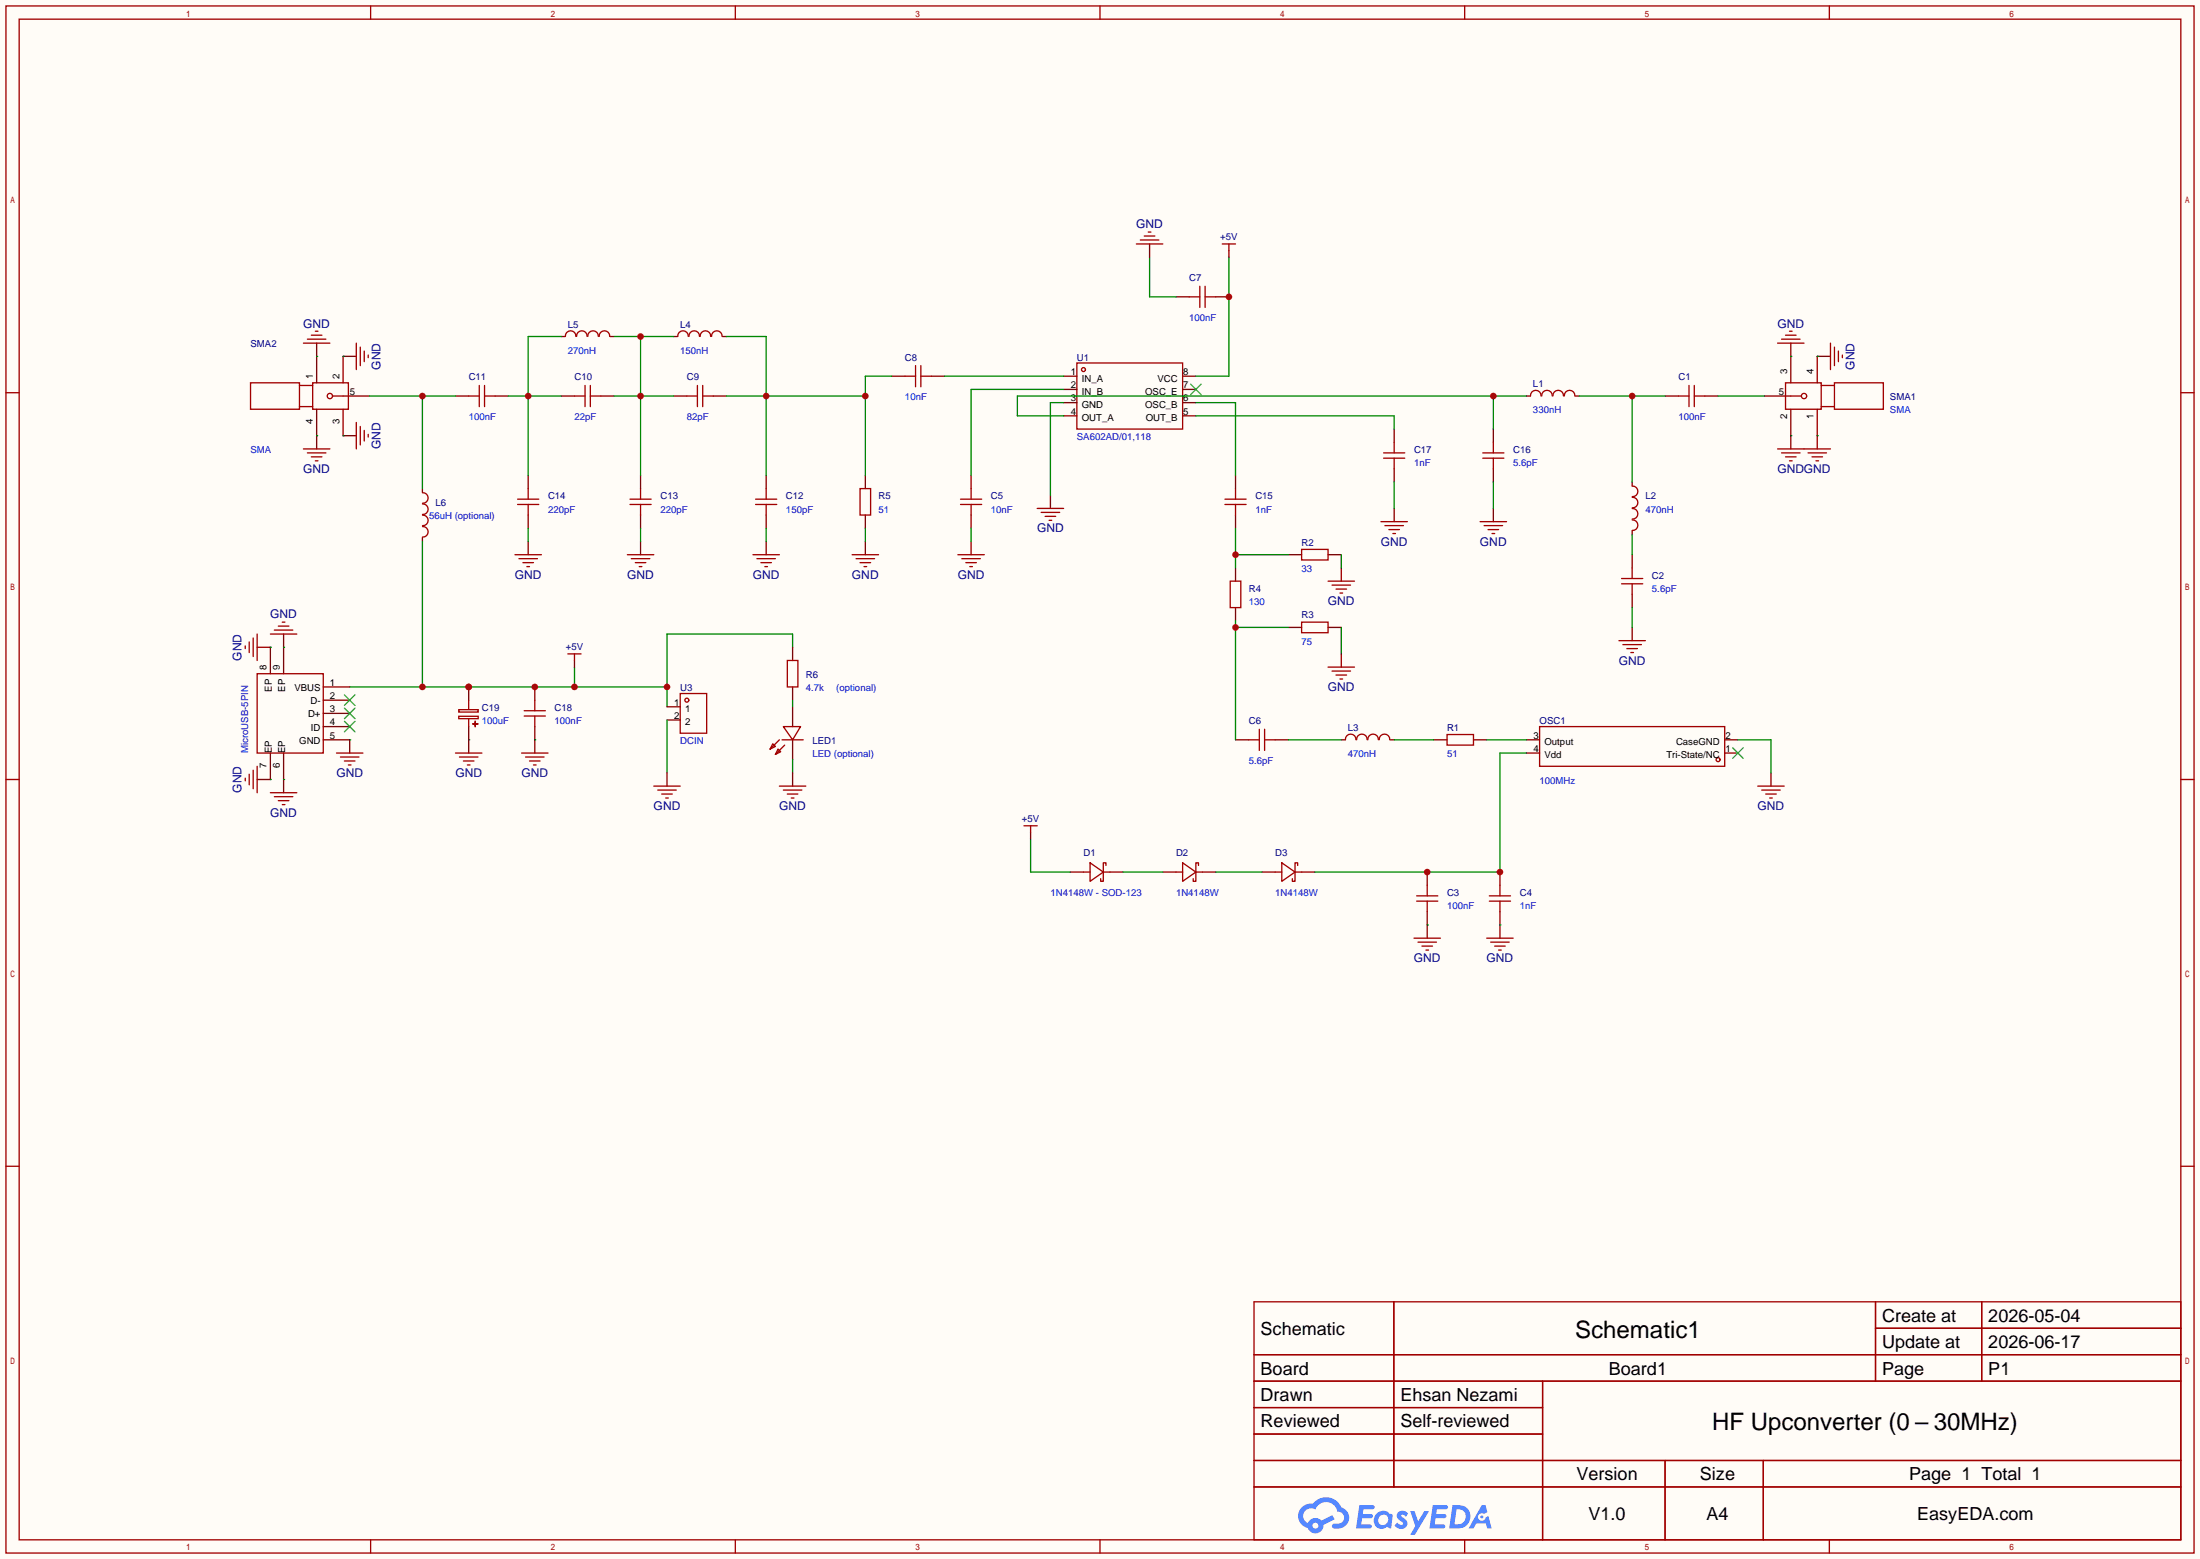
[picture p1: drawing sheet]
<svg xmlns="http://www.w3.org/2000/svg" width="423mm" height="299mm" viewBox="0 0 423 299" stroke-linecap="round" stroke-linejoin="round" font-family="sans-serif">
<path d="M0 0h422.7v299.5h-422.7z" fill="#fffcf7"/>
<g fill="none" stroke="#a10000" stroke-width=".25">
<path d="M1.1 1.1h420.4v297.2h-420.4zM3.7 3.7h415.3v292.1h-415.3zM71.2 1.1v2.6M141.3 1.1v2.6M211.3 1.1v2.6M281.4 1.1v2.6M351.5 1.1v2.6M1.1 75.4h2.6M419 75.4h2.5M1.1 149.7h2.6M419 149.7h2.5M1.1 224h2.6"/>
<path d="M419 224h2.5M240.9 250.1h178.1v45.7h-178.1zM267.8 250.1v35.5M360.3 250.1v15.2M360.3 255.1h58.7M380.7 250.1v15.2M240.9 260.2h178.1M240.9 265.3h178.1M240.9 270.4h55.5M240.9 275.5h55.5M296.4 265.3v30.5M71.2 295.8v2.5"/>
<path d="M141.3 295.8v2.5M211.3 295.8v2.5M240.9 280.5h178.1M240.9 285.6h178.1M281.4 295.8v2.5M319.9 280.5v15.3M338.8 280.5v15.3M351.5 295.8v2.5"/>
</g>
<g fill="#5487ff">
<path d="M268.7 290.5a1.3 1.3 0 0 1 1.8 .2l-.4 .7a.54 .54 0 0 0-.9-.3l.1 .2a1.58 1.58 0 0 1 1.1 1.6 1.43 1.43 0 0 1-2.5 .2l.5-.6a.64 .64 0 0 0 .5 .4 .64 .64 0 0 0 .7-.2l-.2-.3a1.35 1.35 0 0 1-.9-1.8z"/>
<path d="M270.9 290.3h.9l.6 1.9 1.2-1.9h.9l-2.7 4.5h-.9l1-1.7z"/>
<path d="M261.2 289.1h1.6a1.31 1.31 0 0 1 1.2 .2 .4 .4 0 0 1-.3 .6h-1.8l-.1 .9h1.6a.4 .4 0 0 1 .4 .5 .4 .4 0 0 1-.4 .3h-1.7l-.2 1.2h.8a1.23 1.23 0 0 1 1.2 .2 .39 .39 0 0 1-.3 .6h-2.7z"/>
<path d="M275.3 289.1h1.6a1.32 1.32 0 0 1 1.2 .2 .39 .39 0 0 1-.3 .6h-1.8l-.1 .9h1.6a.4 .4 0 0 1 .4 .5 .4 .4 0 0 1-.4 .3h-1.7l-.2 1.2h.8a1.23 1.23 0 0 1 1.2 .2 .39 .39 0 0 1-.3 .6h-2.7z"/>
<path d="M284.7 289.1h.7l.3 1.4-.6 .3a.75 .75 0 0 0-1.1 .3 .75 .75 0 0 0 .5 1.1 .75 .75 0 0 0 .9-.7l.5-.3 .7 2.4h-.9l-.2-1h-1.9l-.5 1h-.9z"/>
<path d="M279.1 289.1l-.7 4.5h1.5a2.27 2.27 0 0 0 2.6-2.3 2.27 2.27 0 0 0-2.7-2.2zM279.8 289.9a1.5 1.5 0 0 1 1.8 1.5 1.5 1.5 0 0 1-1.9 1.4h-.3z"/>
<path d="M264.5 290.7a1.6 1.6 0 0 0-.4 2.2 1.6 1.6 0 0 0 2.2 .5l.2-.2 .8 .4 .3-2.5-.2-.3h-.5a1.58 1.58 0 0 0-2.4-.1zM265.1 291.3a.99 .99 0 0 1 1.6 .3 .99 .99 0 0 1-.9 1.3 .94 .94 0 0 1-1-.5 .94 .94 0 0 1 .3-1.1z"/>
<path d="M250.1 289.5a2.37 2.37 0 0 0 1.2 4 1.54 1.54 0 0 0 1.7 1 1.54 1.54 0 0 0 1.3-1.6l2.1-1.1-.5-.8-2 1.1a1.57 1.57 0 0 0-2.6 .5 1.5 1.5 0 0 1-.8-2.1 1.5 1.5 0 0 1 2.2-.5 2.23 2.23 0 0 1 2.3-1.5 2.23 2.23 0 0 1 2 1.9 1.16 1.16 0 0 1 1.2 1 1.16 1.16 0 0 1-1.1 1.3h-.6a.47 .47 0 0 0-.6 .4 .47 .47 0 0 0 .4 .5 2.19 2.19 0 0 0 2.4-.8 2.19 2.19 0 0 0 .1-2.5l-1.1-.8a3.2 3.2 0 0 0-5.5-.7l-1.1 .1zM252.1 293.1a.6 .6 0 0 1 1.2 0 .6 .6 0 0 1-1.2 0z"/>
<circle cx="284.7" cy="291.4" r=".28"/>
</g>
<g fill="none" stroke="#a10000" stroke-width=".25">
<path d="M228.5 57h2M230.5 55v4.1M231.5 57h2.1M231.5 55v4.1M48.1 73.5h9.4v5.1h-9.4zM57.5 78.1h2.6M57.5 74h2.6M60.1 73.5h6.8v5.1h-6.8zM63.9 76.1h2M90 76.1h2.1M92.1 74v4.1M93.1 76.1h2"/>
<path d="M93.1 74v4.1M108.6 64.6a1.01 1.01 0 0 1 1-1.1 1.01 1.01 0 0 1 1 1.1M110.4 76.1h2M110.8 64.6a1.01 1.01 0 0 1 1-1.1 1.01 1.01 0 0 1 1 1.1M112.4 74v4.1M112.9 64.6a1.01 1.01 0 0 1 1-1.1 1.01 1.01 0 0 1 1 1.1M113.4 76.1h2M113.4 74v4.1M115.1 64.6a1.01 1.01 0 0 1 1-1.1 1.01 1.01 0 0 1 1 1.1M130.2 64.6a1.01 1.01 0 0 1 1-1.1 1.01 1.01 0 0 1 1 1.1M132 76.1h2M132.4 64.6a1.01 1.01 0 0 1 1-1.1 1.01 1.01 0 0 1 1 1.1"/>
<path d="M134 74v4.1M134.5 64.6a1.01 1.01 0 0 1 1-1.1 1.01 1.01 0 0 1 1 1.1M135 76.1h2M135 74v4.1M136.7 64.6a1.01 1.01 0 0 1 1-1.1 1.01 1.01 0 0 1 1 1.1M173.9 72.3h2M175.9 70.2v4.1M176.9 72.3h2M176.9 70.2v4.1M206.9 69.7h20.3v12.7h-20.3zM294 76.1a1.01 1.01 0 0 1 1-1.1 1.01 1.01 0 0 1 1.1 1.1M296.2 76.1a1.01 1.01 0 0 1 1-1.1 1.01 1.01 0 0 1 1 1.1"/>
<path d="M298.3 76.1a1.01 1.01 0 0 1 1.1-1.1 1.01 1.01 0 0 1 1 1.1M300.5 76.1a1.01 1.01 0 0 1 1-1.1 1.01 1.01 0 0 1 1.1 1.1M322.5 76.1h2M324.5 74v4.1M325.5 76.1h2M325.5 74v4.1M343 73.5h6.9v5.1h-6.9zM344 76.1h2.1M349.9 78.1h2.5M349.9 74h2.5M352.4 73.5h9.4v5.1h-9.4zM81.2 94.6a1.01 1.01 0 0 1 1.1 1.1 1.01 1.01 0 0 1-1.1 1"/>
<path d="M81.2 96.8a1.01 1.01 0 0 1 1.1 1 1.01 1.01 0 0 1-1.1 1M81.2 99a1.01 1.01 0 0 1 1.1 1 1.01 1.01 0 0 1-1.1 1M99.4 95.9h4.1M99.4 96.9h4.1M101.5 93.9v2M101.5 96.9v2M121 95.9h4.1M121 96.9h4.1M123.1 93.9v2M123.1 96.9v2M145.2 95.9h4M145.2 96.9h4"/>
<path d="M147.2 93.9v2M147.2 96.9v2M165.2 93.9h2.1v5h-2.1zM184.5 95.9h4.1M184.5 96.9h4.1M186.6 93.9v2M186.6 96.9v2M235.3 95.9h4.1M235.3 96.9h4.1M237.4 93.9v2M237.4 96.9v2M265.8 88h4.1"/>
<path d="M265.8 87h4.1M267.8 85v2M267.8 88v2M284.9 88h4M284.9 87h4M286.9 85v2M286.9 88v2M313.6 93.4a1.01 1.01 0 0 1 1.1 1 1.01 1.01 0 0 1-1.1 1M313.6 99.9a1.01 1.01 0 0 1 1.1 1 1.01 1.01 0 0 1-1.1 1M313.6 95.5a1.01 1.01 0 0 1 1.1 1 1.01 1.01 0 0 1-1.1 1.1M313.6 97.7a1.01 1.01 0 0 1 1.1 1 1.01 1.01 0 0 1-1.1 1M81.2 101.1a1.01 1.01 0 0 1 1.1 1.1 1.01 1.01 0 0 1-1.1 1"/>
<path d="M236.3 111.6h2.1v5.1h-2.1zM250.1 105.5h5v2.1h-5zM250.1 119.5h5v2h-5zM311.5 111.1h4.1M311.5 112.1h4.1M313.6 109.1v2M313.6 112.1v2.1M100.7 137.5h4.1M100.7 136.5h4.1M102.7 134.5v2M102.7 137.5v2.1M295.8 139.6h35.5v7.6h-35.5z"/>
<path d="M239.9 142.1h2M241.9 140.1v4M243 142.1h2M243 140.1v4M258.5 142.1a1.01 1.01 0 0 1 1-1.1 1.01 1.01 0 0 1 1 1.1M260.6 142.1a1.01 1.01 0 0 1 1-1.1 1.01 1.01 0 0 1 1.1 1.1M262.8 142.1a1.01 1.01 0 0 1 1-1.1 1.01 1.01 0 0 1 1 1.1M265 142.1a1.01 1.01 0 0 1 1-1.1 1.01 1.01 0 0 1 1 1.1M278 141.1h5.1v2h-5.1zM208.2 167.5h1.2M209.4 165.7l2.6 1.8-2.6 1.8zM212 167.5h1.2"/>
<path d="M212.5 166.2v-.5h-.5v3.6h-.5v-.5M225.9 167.5h1.3M227.2 165.7l2.5 1.8-2.5 1.8zM229.7 167.5h1.3M230.3 166.2v-.5h-.6v3.6h-.5v-.5M245 167.5h1.3M246.3 165.7l2.5 1.8-2.5 1.8zM248.8 167.5h1.3M249.3 166.2v-.5h-.5v3.6h-.5v-.5M272.2 172.1h4M272.2 173.1h4M274.2 170.1v2"/>
<path d="M274.2 173.1v2M286.1 172.1h4.1M286.1 173.1h4.1M288.2 170.1v2M288.2 173.1v2"/>
<circle cx="63.4" cy="76.1" r=".51"/>
<circle cx="208.2" cy="71" r=".38"/>
<circle cx="346.6" cy="76.1" r=".51"/>
<circle cx="330.1" cy="145.9" r=".38"/>
</g>
<g fill="none" stroke="#870000" stroke-width=".25">
<path d="M225.9 57h2.6M233.6 57h2.5M60.8 68.5v5M60.8 78.6v5.1M65.9 76.1h5.1M65.9 68.5v5M65.9 78.6v5.1M87.5 76.1h2.5M95.1 76.1h2.6M107.8 76.1h2.6M107.8 64.6h.8M115.4 76.1h2.6"/>
<path d="M117.2 64.6h.8M129.4 76.1h2.6M129.4 64.6h.8M137 76.1h2.6M138.8 64.6h.8M171.3 72.3h2.6M178.9 72.3h2.6M204.3 72.3h2.6M204.3 74.8h2.6M204.3 77.3h2.6M204.3 79.9h2.6M227.2 72.3h2.5"/>
<path d="M227.2 74.8h2.5M227.2 77.3h2.5M227.2 79.9h2.5M293.2 76.1h.8M302.6 76.1h.8M319.9 76.1h2.6M327.5 76.1h2.6M339 76.1h5M344 68.5v5M344 78.6v5.1M349.1 68.5v5M349.1 78.6v5.1"/>
<path d="M81.2 93.9v.7M101.5 91.3v2.6M101.5 98.9v2.6M123.1 91.3v2.6M123.1 98.9v2.6M147.2 91.3v2.6M147.2 98.9v2.6M166.2 91.3v2.6M166.2 98.9v2.6M186.6 91.3v2.6M186.6 98.9v2.6M237.4 91.3v2.6"/>
<path d="M237.4 98.9v2.6M267.8 82.4v2.6M267.8 90v2.6M286.9 82.4v2.6M286.9 90v2.6M313.6 92.6v.7M81.2 103.3v.7M237.4 109.1v2.5M237.4 116.7v2.6M247.5 106.6h2.6M255.1 106.6h2.6M313.6 102v.7"/>
<path d="M313.6 106.6v2.5M313.6 114.2v2.5M102.7 132v2.5M102.7 139.6v2.5M247.5 120.5h2.6M255.1 120.5h2.6M237.4 142.1h2.5M245 142.1h2.5M257.7 142.1h.7M267.1 142.1h.7M275.5 142.1h2.5M283.1 142.1h2.5"/>
<path d="M293.2 144.7h2.6M293.2 142.1h2.6M331.3 144.7h2.6M331.3 142.1h2.6M205.6 167.5h2.6M213.2 167.5h2.6M223.4 167.5h2.5M231 167.5h2.6M242.4 167.5h2.6M250.1 167.5h2.5M274.2 167.5v2.6M274.2 175.1v2.6"/>
<path d="M288.2 167.5v2.6M288.2 175.1v2.6"/>
</g>
<path d="M228.7 73.8l2.1 2M230.8 73.8l-2.1 2M332.9 143.6l2 2.1M334.9 143.6l-2 2.1" fill="none" stroke="#3c3" stroke-width=".25"/>
<path d="M303.4 76.1h16.5M313.6 76.1v16.5M330.1 76.1h8.9" fill="none" stroke="#008700" stroke-width=".25"/>
<circle cx="313.6" cy="76.1" r=".63" fill="#c00"/>
<path d="M236.1 49.4v22.9h-6.4M229.7 79.9h38.1v2.5M313.6 102.7v3.9" fill="none" stroke="#008700" stroke-width=".25"/>
<circle cx="236.1" cy="57" r=".63" fill="#c00"/>
<path d="M237.4 119.3v22.8M237.4 120.5h10.1M247.5 142.1h10.2M267.8 142.1h7.7M285.6 142.1h7.6M198 161.2v6.3h7.6M215.8 167.5h7.6M233.6 167.5h8.8" fill="none" stroke="#008700" stroke-width=".25"/>
<circle cx="237.4" cy="120.5" r=".63" fill="#c00"/>
<path d="M237.4 101.5v7.6M237.4 106.6h10.1" fill="none" stroke="#008700" stroke-width=".25"/>
<circle cx="237.4" cy="106.6" r=".63" fill="#c00"/>
<path d="M139.6 76.1h26.6M139.6 64.6h7.6v26.7M171.3 72.3h-5.1v19M181.5 72.3h22.8M204.3 74.8h-17.7v16.5M229.7 77.3h7.7v14" fill="none" stroke="#008700" stroke-width=".25"/>
<g fill="#c00">
<circle cx="166.2" cy="76.1" r=".63"/>
<circle cx="147.2" cy="76.1" r=".63"/>
</g>
<path d="M118 64.6h11.4M118 76.1h11.4M123.1 64.6v26.7" fill="none" stroke="#008700" stroke-width=".25"/>
<g fill="#c00">
<circle cx="123.1" cy="64.6" r=".63"/>
<circle cx="123.1" cy="76.1" r=".63"/>
</g>
<path d="M71 76.1h16.5M81.2 76.1v17.8" fill="none" stroke="#008700" stroke-width=".25"/>
<circle cx="81.2" cy="76.1" r=".63" fill="#c00"/>
<path d="M81.2 104v28M67.2 132h60.9M110.4 128.1v3.9M152.3 124.3v-2.5h-24.2v14" fill="none" stroke="#008700" stroke-width=".25"/>
<g fill="#c00">
<circle cx="81.2" cy="132" r=".63"/>
<circle cx="90" cy="132" r=".63"/>
<circle cx="102.7" cy="132" r=".63"/>
<circle cx="110.4" cy="132" r=".63"/>
<circle cx="128.1" cy="132" r=".63"/>
</g>
<path d="M267.8 97.7v2.5M286.9 97.7v2.5M313.6 120.5v2.6" fill="none" stroke="#870000" stroke-width=".25"/>
<path d="M265.3 100.2h5.1M266.1 101h3.5M266.8 101.7h2.1M267.6 102.5h.5M284.4 100.2h5M285.1 101h3.6M285.9 101.7h2M286.6 102.5h.5M311 123.1h5.1M311.8 123.8h3.5M312.5 124.6h2.1M313.3 125.3h.5" fill="none" stroke="#a10000" stroke-width=".25"/>
<path d="M293.2 144.7h-5v22.8h-35.6" fill="none" stroke="#008700" stroke-width=".25"/>
<g fill="#c00">
<circle cx="288.2" cy="167.5" r=".63"/>
<circle cx="274.2" cy="167.5" r=".63"/>
</g>
<path d="M97.7 76.1h10.1M107.8 64.6h-6.3v26.7M101.5 101.5v2.5M123.1 101.5v2.5M147.2 101.5v2.5M166.2 101.5v2.5M186.6 101.5v2.5M313.6 116.7v3.8M257.7 120.5v5.1" fill="none" stroke="#008700" stroke-width=".25"/>
<path d="M101.5 104v2.6M123.1 104v2.6M147.2 104v2.6M166.2 104v2.6M186.6 104v2.6M257.7 125.6v2.5M340.2 148.5v2.5" fill="none" stroke="#870000" stroke-width=".25"/>
<g fill="none" stroke="#a10000" stroke-width=".25">
<path d="M98.9 106.6h5.1M99.7 107.3h3.6M100.5 108.1h2M101.2 108.8h.5M120.5 106.6h5.1M121.3 107.3h3.5M122 108.1h2.1M122.8 108.8h.5M144.7 106.6h5M145.4 107.3h3.6M146.2 108.1h2M146.9 108.8h.5"/>
<path d="M163.7 106.6h5.1M164.5 107.3h3.5M165.2 108.1h2.1M166 108.8h.5M184 106.6h5.1M184.8 107.3h3.5M185.5 108.1h2.1M186.3 108.8h.5M255.1 128.1h5.1M255.9 128.9h3.6M256.7 129.7h2M257.4 130.4h.5"/>
<path d="M337.7 151h5.1M338.5 151.8h3.5M339.2 152.5h2M340 153.3h.5"/>
</g>
<circle cx="101.5" cy="76.1" r=".63" fill="#c00"/>
<path d="M201.8 95.1v2.6" fill="none" stroke="#870000" stroke-width=".25"/>
<path d="M199.3 97.7h5M200 98.4h3.6M200.8 99.2h2M201.5 99.9h.6" fill="none" stroke="#a10000" stroke-width=".25"/>
<path d="M204.3 77.3h-2.5v17.8M286.9 76.1v6.3M293.2 76.1h-97.7v3.8h8.8" fill="none" stroke="#008700" stroke-width=".25"/>
<circle cx="286.9" cy="76.1" r=".63" fill="#c00"/>
<g fill="none" stroke="#870000" stroke-width=".25">
<path d="M220.9 46.9v2.5M236.1 48.1v1.3M60.8 65.9v2.6M65.9 68.5h2.6M344 65.9v2.6M349.1 68.5h2.6M60.8 83.7v2.5M65.9 83.7h2.6M344 83.7v2.5M349.1 83.7v2.5M257.7 109.1v2.5M49.4 124.3h2.5v5.1"/>
<path d="M54.5 121.8v7.6M62.1 139.6h5.1M62.1 137h5.1M62.1 134.5h5.1M62.1 132h5.1M90 132v2.5M90 139.6v5.1M110.4 126.9v1.2M128.1 135.8h2.6M128.1 138.3h2.6M152.3 124.3v2.6M152.3 132v2.5"/>
<path d="M152.3 135.8v3.8M51.9 144.7v5h-2.5M54.5 144.7v7.6M62.1 142.1h5.1v2.6M102.7 142.1v2.6M128.1 148.5v2.5M152.3 142.1v3.8M152.3 148.5v2.5M198 159.9v1.3M274.2 177.7v2.5M288.2 177.7v2.5"/>
</g>
<g fill="none" stroke="#a10000" stroke-width=".25">
<path d="M218.3 46.9h5.1M219.1 46.1h3.5M219.8 45.3h2.1M220.6 44.6h.5M234.8 46.9h2.6M236.1 46.9v1.2M58.3 65.9h5.1M59.1 65.2h3.5M59.8 64.4h2M60.6 63.6h.5M68.5 65.9v5.1M69.2 66.7v3.5"/>
<path d="M70 67.4v2.1M70.7 68.2v.5M341.5 65.9h5.1M342.3 65.2h3.5M343 64.4h2.1M343.8 63.6h.5M351.7 65.9v5.1M352.4 66.7v3.5M353.2 67.4v2.1M353.9 68.2v.5M58.3 86.2h5.1M59.1 87h3.5"/>
<path d="M59.8 87.8h2M60.6 88.5h.5M68.5 81.2v5M69.2 81.9v3.6M70 82.7v2M70.7 83.4v.5M341.5 86.2h10.2M342.3 87h3.5M343 87.8h2.1M343.8 88.5h.5M347.3 87h3.6M348.1 87.8h2"/>
<path d="M348.9 88.5h.5M54.2 119.5h.5M255.1 111.6h5.1M255.9 112.4h3.6M256.7 113.2h2M257.4 113.9h.5M47.1 124.1v.5M47.9 123.3v2M48.6 122.6v3.5M49.4 129.4h12.7v15.3h-12.7zM49.4 121.8v5.1M51.9 121.8h5.1"/>
<path d="M52.7 121h3.6M53.5 120.3h2M88.1 136.3h3.8v.5h-3.8zM88.1 137.6h3.8v.4h-3.8zM90 134.5v1.8M90 138v1.6M109.1 125.6h2.5M110.4 125.6v1.3M130.7 133.2h5.1v7.6h-5.1zM150.5 139.6h3.3l-1.5 2.5zM151.3 126.9h2v5.1h-2zM47.1 149.5v.5"/>
<path d="M47.9 148.7v2M48.6 148v3.5M49.4 147.2v5.1M51.9 152.3h5.1M52.7 153h3.6M53.5 153.8h2M54.2 154.6h.5M64.6 144.7h5.1M65.4 145.4h3.6M66.2 146.2h2M66.9 146.9h.5M87.5 144.7h5.1"/>
<path d="M88.3 145.4h3.5M89 146.2h2.1M89.8 146.9h.5M100.2 144.7h5.1M101 145.4h3.5M101.7 146.2h2.1M102.5 146.9h.5M125.6 151h5.1M126.4 151.8h3.5M127.1 152.5h2.1M127.9 153.3h.5M148.5 142.9l.5 .5-1 .5z"/>
<path d="M149.5 143.9l.5 .5-1 .5zM149.7 142.1l-1.7 1.8M149.7 151h5.1M150.2 142.1h4.1M150.5 151.8h3.6M150.7 143.1l-1.7 1.8M151.3 152.5h2M152 153.3h.5M196.7 158.6h2.6M198 158.6v1.3M271.7 180.2h5M272.4 181h3.6"/>
<path d="M273.2 181.7h2M273.9 182.5h.5M285.6 180.2h5.1M286.4 181h3.5M287.1 181.7h2.1M287.9 182.5h.5"/>
<circle cx="132" cy="134.5" r=".38"/>
</g>
<g fill="none" stroke="#008700" stroke-width=".25">
<path d="M220.9 49.4v7.6h5M60.8 68.5h.1M65.9 68.5h.1M344 68.5h.1M349.1 68.5h.1M60.8 83.7h.1M65.9 83.7h.1M267.8 92.6v5.1M286.9 92.6v5.1M344 83.7h.1M349.1 83.7h.1M257.7 106.6v2.5"/>
<path d="M51.9 124.3h.1M54.5 124.3h.1M128.1 138.3v10.2M152.3 134.5v1.3M51.9 149.7h.1M54.5 149.7h.1M67.2 142.1h.1M90 142.1h.1M102.7 142.1h.1M152.3 145.9v2.6M274.2 177.7h.1M288.2 177.7h.1"/>
</g>
<path d="M66.2 138.6l2 2M66.2 136l2 2M66.2 133.5l2 2M68.2 138.6l-2 2M68.2 136l-2 2M68.2 133.5l-2 2" fill="none" stroke="#3c3" stroke-width=".25"/>
<circle cx="90" cy="132" r=".63" fill="#c00"/>
<path d="M90.8 139l1 .1zM91.3 138.6v1z" fill="none" stroke="#a10000" stroke-width=".25"/>
<path d="M333.9 142.1h6.3v6.4" fill="none" stroke="#008700" stroke-width=".25"/>
<g font-size="4.6">
<text x="302.6" y="257">Schematic1</text>
<text x="328.9" y="274.8">HF Upconverter (0</text>
<text x="371.5" y="274.8">30MHz)</text>
</g>
<g font-size="3.5">
<text x="242.2" y="256.4">Schematic</text>
<text x="361.6" y="253.9">Create at</text>
<text x="382" y="253.9">2026-05-04</text>
<text x="361.6" y="259">Update at</text>
<text x="382" y="259">2026-06-17</text>
<text x="242.2" y="264">Board</text>
<text x="242.2" y="269.1">Drawn</text>
<text x="269" y="269.1">Ehsan Nezami</text>
<text x="309.1" y="264">Board1</text>
<text x="361.6" y="264">Page</text>
<text x="382" y="264">P1</text>
<text x="242.2" y="274.2">Reviewed</text>
<text x="269" y="274.2">Self-reviewed</text>
<text x="302.9" y="284.4">Version</text>
<text x="326.6" y="284.4">Size</text>
<text x="366.8" y="284.4">Page 1 Total 1</text>
<text x="305.2" y="292">V1.0</text>
<text x="327.8" y="292">A4</text>
<text x="368.3" y="292">EasyEDA.com</text>
</g>
<g font-size="2.3" fill="#000080">
<text x="218.3" y="43.9">GND</text>
<text x="58.3" y="62.9">GND</text>
<text x="341.5" y="62.9">GND</text>
<text x="73.1" y="71" transform="rotate(-90 73.1 71)">GND</text>
<text x="356.3" y="71" transform="rotate(-90 356.3 71)">GND</text>
<text x="73.1" y="86.3" transform="rotate(-90 73.1 86.3)">GND</text>
<text x="58.3" y="90.9">GND</text>
<text x="341.5" y="90.9">GNDGND</text>
<text x="199.2" y="102.3">GND</text>
<text x="265.3" y="104.8">GND</text>
<text x="284.3" y="104.8">GND</text>
<text x="98.9" y="111.2">GND</text>
<text x="120.5" y="111.2">GND</text>
<text x="144.6" y="111.2">GND</text>
<text x="163.7" y="111.2">GND</text>
<text x="184" y="111.2">GND</text>
<text x="51.9" y="118.8">GND</text>
<text x="255.1" y="116.3">GND</text>
<text x="46.4" y="126.9" transform="rotate(-90 46.4 126.9)">GND</text>
<text x="311" y="127.7">GND</text>
<text x="255.1" y="132.8">GND</text>
<text x="64.6" y="149.3">GND</text>
<text x="87.5" y="149.3">GND</text>
<text x="100.2" y="149.3">GND</text>
<text x="46.4" y="152.3" transform="rotate(-90 46.4 152.3)">GND</text>
<text x="125.6" y="155.6">GND</text>
<text x="149.7" y="155.6">GND</text>
<text x="337.7" y="155.6">GND</text>
<text x="51.9" y="156.9">GND</text>
<text x="271.6" y="184.8">GND</text>
<text x="285.6" y="184.8">GND</text>
</g>
<g font-size="1.8" fill="#000080">
<text x="234.4" y="46.1">+5V</text>
<text x="228.5" y="54">C7</text>
<text x="109.1" y="62.9">L5</text>
<text x="130.7" y="62.9">L4</text>
<text x="48.1" y="66.7">SMA2</text>
<text x="173.9" y="69.3">C8</text>
<text x="206.9" y="69.3">U1</text>
<text x="90" y="73.1">C11</text>
<text x="110.4" y="73.1">C10</text>
<text x="132" y="73.1">C9</text>
<text x="294.5" y="74.3">L1</text>
<text x="322.5" y="73.1">C1</text>
<text x="363.1" y="76.9">SMA1</text>
<text x="271.7" y="87">C17</text>
<text x="290.7" y="87">C16</text>
<text x="105.3" y="95.9">C14</text>
<text x="126.9" y="95.9">C13</text>
<text x="151" y="95.9">C12</text>
<text x="168.8" y="95.9">R5</text>
<text x="190.4" y="95.9">C5</text>
<text x="241.2" y="95.9">C15</text>
<text x="316.1" y="95.9">L2</text>
<text x="83.7" y="97.2">L6</text>
<text x="250.1" y="104.8">R2</text>
<text x="239.9" y="113.7">R4</text>
<text x="317.4" y="111.2">C2</text>
<text x="250.1" y="118.8">R3</text>
<text x="108.7" y="124.9">+5V</text>
<text x="154.8" y="130.2">R6</text>
<text x="92.6" y="136.6">C19</text>
<text x="106.6" y="136.6">C18</text>
<text x="130.7" y="132.8">U3</text>
<text x="156.1" y="142.9">LED1</text>
<text x="239.9" y="139.1">C6</text>
<text x="259" y="140.4">L3</text>
<text x="278" y="140.4">R1</text>
<text x="295.8" y="139.1">OSC1</text>
<text x="196.3" y="157.9">+5V</text>
<text x="208.2" y="164.5">D1</text>
<text x="225.9" y="164.5">D2</text>
<text x="245" y="164.5">D3</text>
<text x="278" y="172.1">C3</text>
<text x="292" y="172.1">C4</text>
</g>
<g font-size="1.8" fill="#00f">
<text x="228.5" y="61.6">100nF</text>
<text x="109.1" y="68">270nH</text>
<text x="130.7" y="68">150nH</text>
<text x="173.9" y="76.9">10nF</text>
<text x="90" y="80.7">100nF</text>
<text x="110.4" y="80.7">22pF</text>
<text x="132" y="80.7">82pF</text>
<text x="294.5" y="79.4">330nH</text>
<text x="322.5" y="80.7">100nF</text>
<text x="363.1" y="79.4">SMA</text>
<text x="48.1" y="87">SMA</text>
<text x="206.9" y="84.5">SA602AD/01,118</text>
<text x="271.7" y="89.6">1nF</text>
<text x="290.7" y="89.6">5.6pF</text>
<text x="82.4" y="99.7">56uH (optional)</text>
<text x="105.3" y="98.5">220pF</text>
<text x="126.9" y="98.5">220pF</text>
<text x="151" y="98.5">150pF</text>
<text x="168.8" y="98.5">51</text>
<text x="190.4" y="98.5">10nF</text>
<text x="241.2" y="98.5">1nF</text>
<text x="316.1" y="98.5">470nH</text>
<text x="250.1" y="109.9">33</text>
<text x="317.4" y="113.7">5.6pF</text>
<text x="239.9" y="116.3">130</text>
<text x="250.1" y="123.9">75</text>
<text x="154.8" y="132.8">4.7k</text>
<text x="160.7" y="132.8">(optional)</text>
<text x="92.6" y="139.1">100uF</text>
<text x="106.6" y="139.1">100nF</text>
<text x="130.7" y="142.9">DCIN</text>
<text x="47.7" y="144.7" transform="rotate(-90 47.7 144.7)">MicroUSB-5PIN</text>
<text x="156.1" y="145.5">LED (optional)</text>
<text x="239.9" y="146.7">5.6pF</text>
<text x="259" y="145.5">470nH</text>
<text x="278" y="145.5">51</text>
<text x="295.8" y="150.5">100MHz</text>
<text x="201.8" y="172.1">1N4148W - SOD-123</text>
<text x="225.9" y="172.1">1N4148W</text>
<text x="245" y="172.1">1N4148W</text>
<text x="278" y="174.7">100nF</text>
<text x="292" y="174.7">1nF</text>
</g>
<g font-size="1.8">
<text x="343.3" y="71.8" transform="rotate(-90 343.3 71.8)">3</text>
<text x="348.4" y="71.8" transform="rotate(-90 348.4 71.8)">4</text>
<text x="60.1" y="72.7" transform="rotate(-90 60.1 72.7)">1</text>
<text x="65.2" y="72.7" transform="rotate(-90 65.2 72.7)">2</text>
<text x="67.2" y="75.8">5</text>
<text x="205.7" y="72">1</text>
<text x="205.7" y="74.6">2</text>
<text x="205.7" y="77.1">3</text>
<text x="207.8" y="73.3">IN_A</text>
<text x="207.8" y="75.8">IN_B</text>
<text x="220" y="75.8">OSC_E</text>
<text x="222.4" y="73.3">VCC</text>
<text x="227.3" y="77.1">6</text>
<text x="227.3" y="74.6">7</text>
<text x="227.3" y="72">8</text>
<text x="341.7" y="75.8">5</text>
<text x="60.1" y="81.4" transform="rotate(-90 60.1 81.4)">4</text>
<text x="65.2" y="81.4" transform="rotate(-90 65.2 81.4)">3</text>
<text x="205.7" y="79.7">4</text>
<text x="207.8" y="78.4">GND</text>
<text x="207.8" y="80.9">OUT_A</text>
<text x="220" y="78.4">OSC_B</text>
<text x="220.1" y="80.9">OUT_B</text>
<text x="227.3" y="79.7">5</text>
<text x="343.3" y="80.4" transform="rotate(-90 343.3 80.4)">2</text>
<text x="348.4" y="80.4" transform="rotate(-90 348.4 80.4)">1</text>
<text x="51.2" y="128.6" transform="rotate(-90 51.2 128.6)">8</text>
<text x="53.8" y="128.6" transform="rotate(-90 53.8 128.6)">9</text>
<text x="63.4" y="131.7">1</text>
<text x="52.2" y="132.9" transform="rotate(-90 52.2 132.9)">EP</text>
<text x="54.8" y="132.9" transform="rotate(-90 54.8 132.9)">EP</text>
<text x="56.6" y="132.7">VBUS</text>
<text x="59.2" y="137.8">D+</text>
<text x="59.6" y="135.3">D-</text>
<text x="63.4" y="136.8">3</text>
<text x="63.4" y="134.3">2</text>
<text x="129.5" y="135.5">1</text>
<text x="131.6" y="136.8">1</text>
<text x="57.5" y="142.9">GND</text>
<text x="59.7" y="140.4">ID</text>
<text x="63.4" y="141.9">5</text>
<text x="63.4" y="139.3">4</text>
<text x="129.5" y="138.1">2</text>
<text x="131.6" y="139.3">2</text>
<text x="294.6" y="141.9">3</text>
<text x="296.7" y="143.2">Output</text>
<text x="322" y="143.2">CaseGND</text>
<text x="331.5" y="141.9">2</text>
<text x="51.2" y="147.4" transform="rotate(-90 51.2 147.4)">7</text>
<text x="52.2" y="144.6" transform="rotate(-90 52.2 144.6)">EP</text>
<text x="53.8" y="147.4" transform="rotate(-90 53.8 147.4)">6</text>
<text x="54.8" y="144.6" transform="rotate(-90 54.8 144.6)">EP</text>
<text x="294.6" y="144.4">4</text>
<text x="296.7" y="145.7">Vdd</text>
<text x="320.1" y="145.7">Tri-State/NC</text>
<text x="331.5" y="144.4">1</text>
</g>
</svg>
